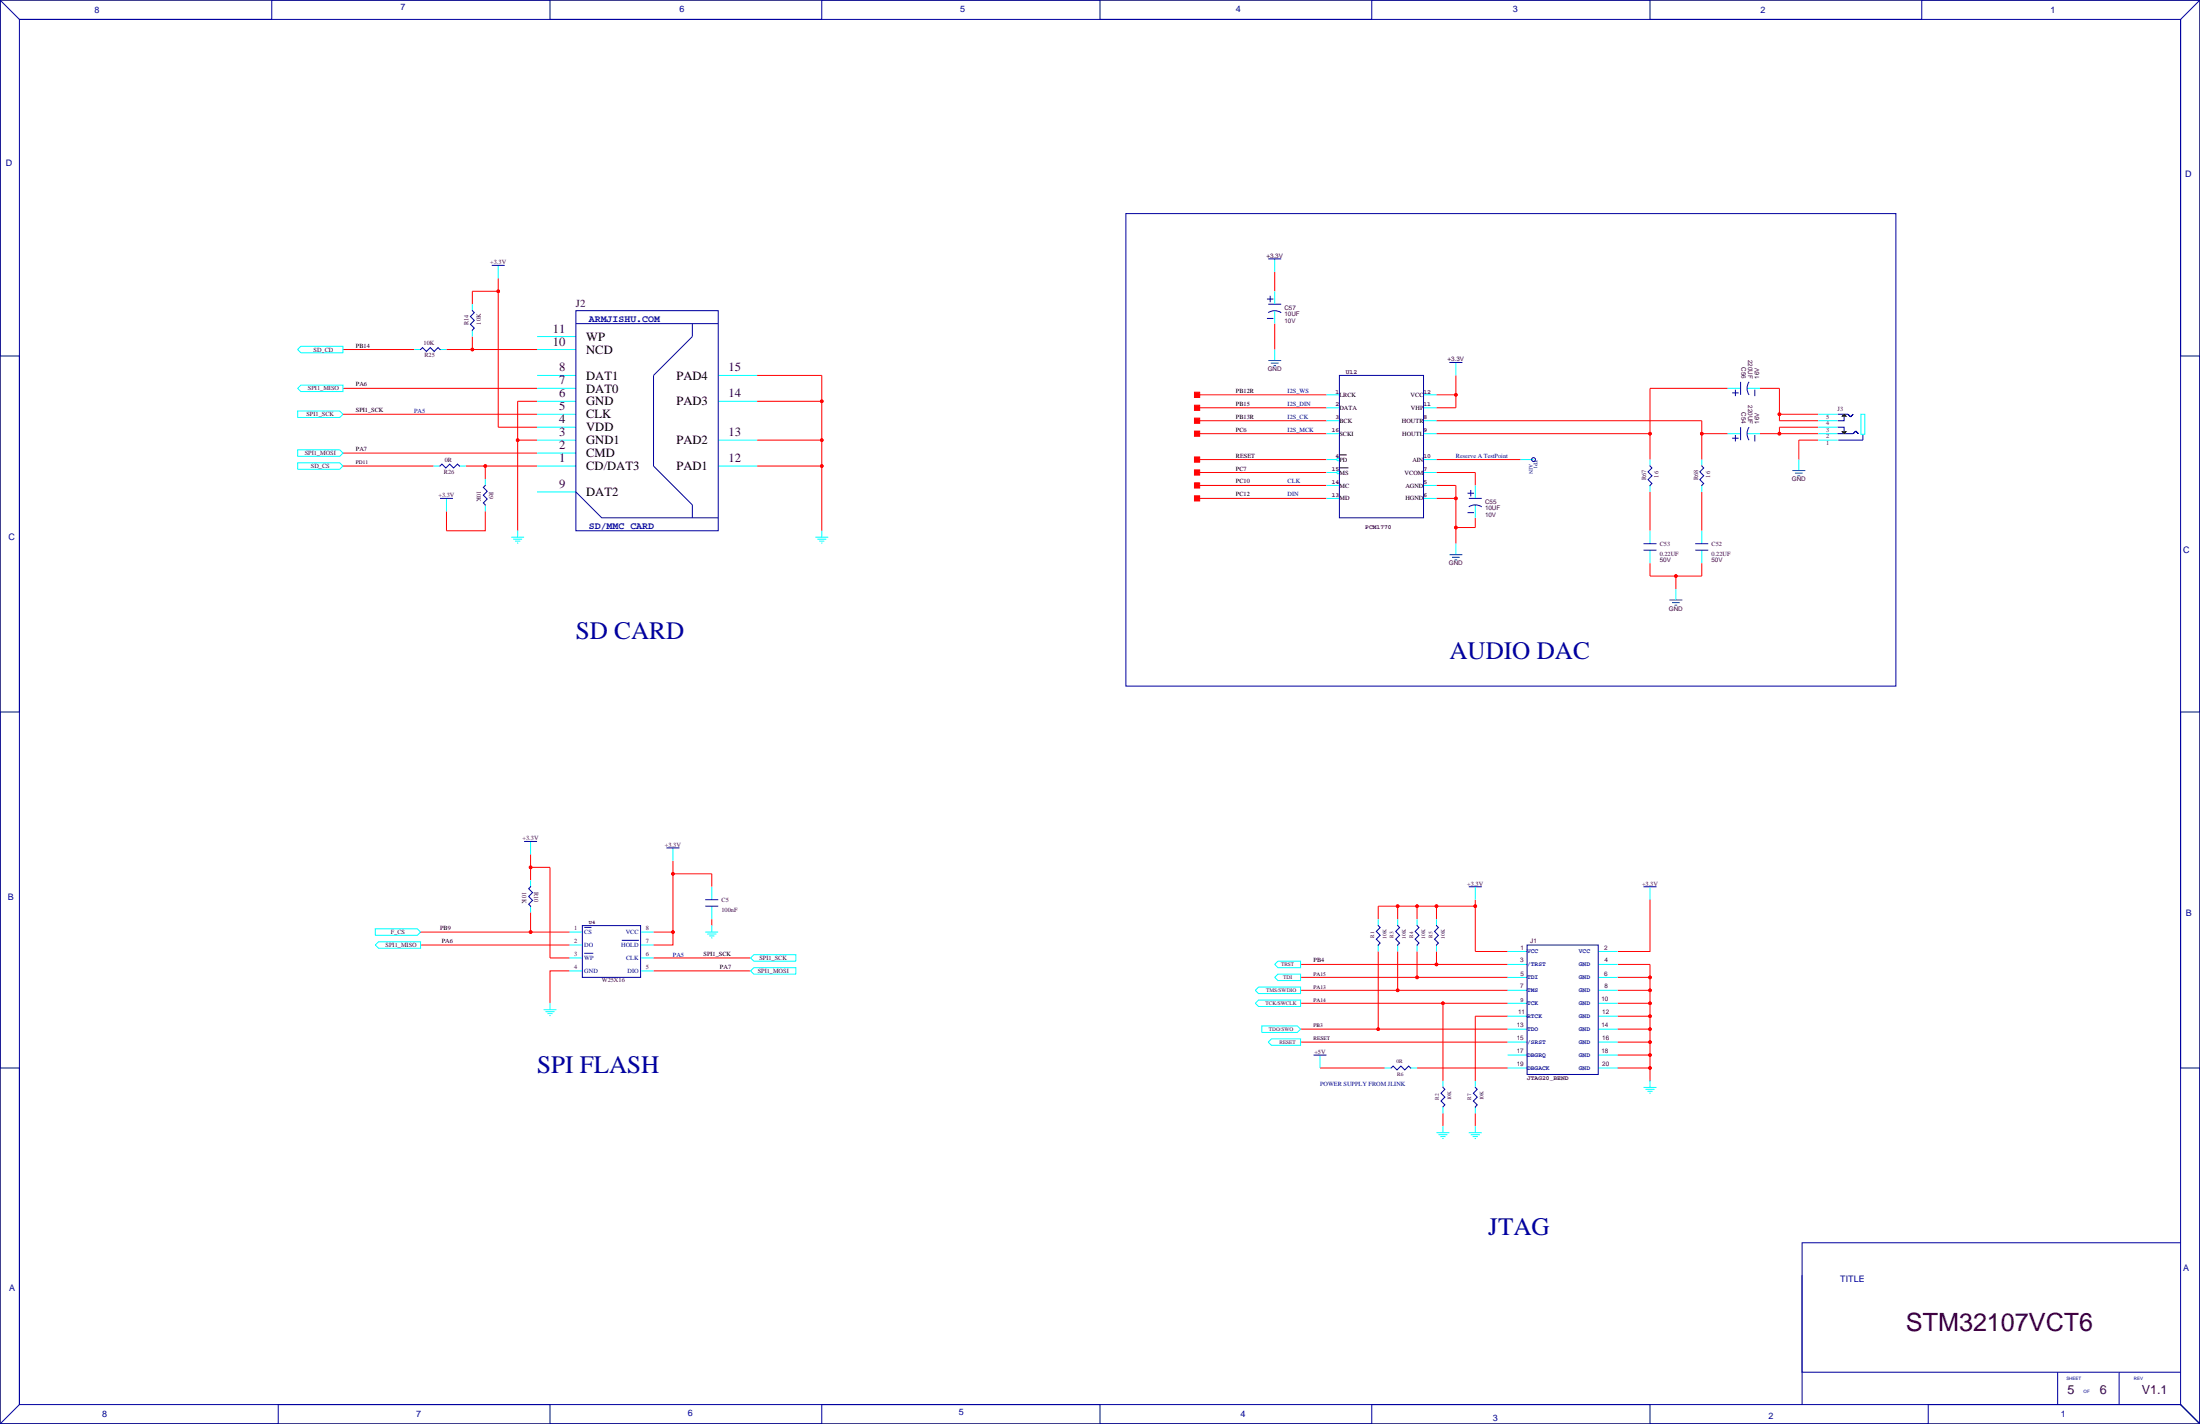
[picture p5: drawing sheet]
<svg xmlns="http://www.w3.org/2000/svg" width="864mm" height="559mm" viewBox="0 0 864 559" stroke-linecap="round" stroke-linejoin="round" font-family="sans-serif">
<path d="M0 0h863.6v558.8h-863.6zM525.8 178.5h2.8M525.8 183.6h3.5" fill="none" stroke="#000" stroke-width=".39"/>
<g fill="none" stroke="#f00" stroke-width=".39">
<path d="M195.6 114.3h-10.2v5.1M195.6 109.2v58.4h15.2M500.4 106.7v7.6M134.6 137.2h28M175.3 137.2h35.5M185.4 132.1v5.1M500.4 127v10.2M134.6 152.4h76.2M210.8 157.5h-7.6v50.8M297.2 147.3h25.4v61M297.2 157.5h25.4M469.9 154.9h50.8"/>
<path d="M563.9 154.9h7.6M571.5 147.3v12.7h-7.6M678.2 152.4h-30.5v27.9M690.9 152.4h7.6v12.7h15.2M134.6 162.6h76.2M134.6 177.8h76.2M203.2 172.7h7.6M297.2 172.7h25.4M469.9 170.2h50.8M469.9 160h50.8M469.9 165.1h50.8M563.9 170.2h83.8"/>
<path d="M563.9 165.1h104.1v15.2M668 170.2h10.2M690.9 170.2h22.8M698.5 162.6h15.2M713.7 172.7h-7.6v7.6M713.7 167.6h-15.2v2.6M134.6 182.9h35.6M182.9 182.9h7.6M210.8 182.9h-20.3v5.1M297.2 182.9h25.4M469.9 180.3h50.8M469.9 185.4h50.8"/>
<path d="M469.9 190.5h50.8M469.9 195.6h50.8M563.9 180.3h33M563.9 190.5h7.6v22.9M563.9 185.4h15.2v5.1M563.9 195.6h7.6M647.7 193v15.3M668 193v15.3M175.3 200.7v7.6h15.2v-7.6M579.1 203.2v3.8h-7.6M647.7 221v5.1h20.3v-5.1M657.9 226.1v5"/>
<path d="M208.3 335.3v10.1M264.2 337.8v28M208.3 340.4h7.6v35.5h7.6M208.3 358.1v7.7M264.2 342.9h15.2v5.1M548.6 355.6v5.1M556.3 355.6v5.1M563.9 355.6v5.1M579.1 353.1v20.3h12.7M579.1 355.6h-38.1v5.1M647.7 353.1v20.3h-12.7M165.1 365.8h58.4"/>
<path d="M165.1 370.8h58.4M256.5 365.8h7.7M256.5 375.9h38.1M264.2 365.8v5h-7.7M279.4 360.7v2.5M510.5 378.5h81.3M541 373.4v30.5M548.6 373.4v15.2M556.3 373.4v10.1M563.9 373.4v5.1M635 378.5h12.7v45.7M223.5 381h-7.6v12.7"/>
<path d="M256.5 381h38.1M510.5 393.7h81.3M510.5 388.6h81.3M510.5 383.5h81.3M566.4 393.7v30.5M591.8 398.8h-12.7v25.4M635 398.8h12.7M635 393.7h12.7M635 388.6h12.7M635 383.5h12.7M510.5 408.9h81.3M510.5 403.9h81.3"/>
<path d="M518.2 419.1h25.4M556.3 419.1h35.5M635 419.1h12.7M635 414h12.7M635 408.9h12.7M635 403.9h12.7M566.4 436.9v5.1M579.1 436.9v5.1"/>
<circle cx="195.6" cy="114.3" r=".51"/>
<circle cx="185.4" cy="137.2" r=".51"/>
<circle cx="322.6" cy="157.5" r=".51"/>
<circle cx="571.5" cy="154.9" r=".51"/>
<circle cx="203.2" cy="172.7" r=".51"/>
<circle cx="322.6" cy="172.7" r=".51"/>
<circle cx="647.7" cy="170.2" r=".51"/>
<circle cx="668" cy="170.2" r=".51"/>
<circle cx="698.5" cy="170.2" r=".51"/>
<circle cx="698.5" cy="162.6" r=".51"/>
<circle cx="190.5" cy="182.9" r=".51"/>
<circle cx="322.6" cy="182.9" r=".51"/>
<circle cx="571.5" cy="195.6" r=".51"/>
<circle cx="571.5" cy="207" r=".51"/>
<circle cx="657.9" cy="226.1" r=".51"/>
<circle cx="208.3" cy="340.4" r=".51"/>
<circle cx="264.2" cy="342.9" r=".51"/>
<circle cx="548.6" cy="355.6" r=".51"/>
<circle cx="556.3" cy="355.6" r=".51"/>
<circle cx="563.9" cy="355.6" r=".51"/>
<circle cx="579.1" cy="355.6" r=".51"/>
<circle cx="208.3" cy="365.8" r=".51"/>
<circle cx="264.2" cy="365.8" r=".51"/>
<circle cx="563.9" cy="378.5" r=".51"/>
<circle cx="548.6" cy="388.6" r=".51"/>
<circle cx="556.3" cy="383.5" r=".51"/>
<circle cx="566.4" cy="393.7" r=".51"/>
<circle cx="647.7" cy="383.5" r=".51"/>
<circle cx="647.7" cy="388.6" r=".51"/>
<circle cx="647.7" cy="393.7" r=".51"/>
<circle cx="647.7" cy="398.8" r=".51"/>
<circle cx="541" cy="403.9" r=".51"/>
<circle cx="647.7" cy="414" r=".51"/>
<circle cx="647.7" cy="403.9" r=".51"/>
<circle cx="647.7" cy="419.1" r=".51"/>
<circle cx="647.7" cy="408.9" r=".51"/>
</g>
<g fill="#f00" stroke="#f00" stroke-width=".39">
<path d="M468.9 169.2h2v2h-2z" fill-rule="evenodd"/>
<path d="M468.9 179.3h2v2.1h-2z" fill-rule="evenodd"/>
<path d="M468.9 159h2v2h-2z" fill-rule="evenodd"/>
<path d="M468.9 189.5h2v2h-2z" fill-rule="evenodd"/>
<path d="M468.9 184.4h2v2h-2z" fill-rule="evenodd"/>
<path d="M468.9 153.9h2v2.1h-2z" fill-rule="evenodd"/>
<path d="M468.9 164.1h2v2h-2z" fill-rule="evenodd"/>
<path d="M468.9 194.6h2v2h-2z" fill-rule="evenodd"/>
<circle cx="698.5" cy="170.2" r=".51"/>
<circle cx="657.9" cy="226.1" r=".51"/>
<circle cx="571.5" cy="154.9" r=".51"/>
<circle cx="571.5" cy="207" r=".51"/>
<circle cx="571.5" cy="195.6" r=".51"/>
<circle cx="698.5" cy="162.6" r=".51"/>
<circle cx="668" cy="170.2" r=".51"/>
<circle cx="647.7" cy="170.2" r=".51"/>
<circle cx="647.7" cy="383.5" r=".51"/>
<circle cx="647.7" cy="388.6" r=".51"/>
<circle cx="647.7" cy="393.7" r=".51"/>
<circle cx="647.7" cy="398.8" r=".51"/>
<circle cx="647.7" cy="403.9" r=".51"/>
<circle cx="647.7" cy="408.9" r=".51"/>
<circle cx="647.7" cy="414" r=".51"/>
<circle cx="647.7" cy="419.1" r=".51"/>
<circle cx="548.6" cy="388.6" r=".51"/>
<circle cx="556.3" cy="383.5" r=".51"/>
<circle cx="563.9" cy="378.5" r=".51"/>
<circle cx="579.1" cy="355.6" r=".51"/>
<circle cx="563.9" cy="355.6" r=".51"/>
<circle cx="556.3" cy="355.6" r=".51"/>
<circle cx="548.6" cy="355.6" r=".51"/>
<circle cx="566.4" cy="393.7" r=".51"/>
<circle cx="541" cy="403.9" r=".51"/>
<circle cx="264.2" cy="342.9" r=".51"/>
<circle cx="264.2" cy="365.8" r=".51"/>
<circle cx="208.3" cy="340.4" r=".51"/>
<circle cx="322.6" cy="182.9" r=".51"/>
<circle cx="322.6" cy="172.7" r=".51"/>
<circle cx="322.6" cy="157.5" r=".51"/>
<circle cx="203.2" cy="172.7" r=".51"/>
<circle cx="190.5" cy="182.9" r=".51"/>
<circle cx="185.4" cy="137.2" r=".51"/>
<circle cx="195.6" cy="114.3" r=".51"/>
<circle cx="208.3" cy="365.8" r=".51"/>
</g>
<g fill="none" stroke="#0ff" stroke-width=".39">
<path d="M185.4 119.4v2.3M195.6 104.1v5.1M500.4 101.6v5.1M500.4 114.3v5.1M116.8 137.2l1.3-1.3h16.5v2.5h-16.5zM134.6 137.2h.1M162.6 137.2h2.2M172.7 137.2h2.6M185.4 129.5v2.6M210.8 137.2h15.3M210.8 132.1h15.3M500.4 121.9v5.1"/>
<path d="M500.4 137.2v4.3M116.8 152.4l1.3-1.3h16.5v2.6h-16.5zM134.6 152.4h.1M210.8 152.4h15.3M210.8 147.3h15.3M210.8 157.5h15.3M281.9 147.3h15.3M281.9 157.5h15.3M520.7 154.9h5.1M558.8 154.9h5.1M571.5 142.2v5.1M678.2 152.4h5.1"/>
<path d="M685.8 152.4h5.1M116.8 176.5h16.6l1.2 1.3-1.2 1.3h-16.6zM116.8 161.3h16.6l1.2 1.3-1.2 1.2h-16.6zM210.8 172.7h15.3M210.8 167.6h15.3M210.8 162.6h15.3M210.8 177.8h15.3M281.9 172.7h15.3M520.7 165.1h5.1M520.7 160h5.1M520.7 170.2h5.1M558.8 165.1h5.1"/>
<path d="M558.8 160h5.1M558.8 170.2h5.1M678.2 170.2h5.1M685.8 170.2h5.1M713.7 165.1h7.7M713.7 170.2h7.7M713.7 172.7h7.7M713.7 167.6h7.7M713.7 162.6h7.7M730.5 162.6h1.5v7.8h-1.5zM116.8 181.6h16.6l1.2 1.3-1.2 1.2h-16.6zM134.6 182.9h.1"/>
<path d="M170.2 182.9h2.3M175.3 195.6v5.1M180.3 182.9h2.6M190.5 188v2.5M190.5 198.4v2.3M210.8 182.9h15.3M210.8 193h15.3M281.9 182.9h15.3M520.7 190.5h5.1M520.7 180.3h4.1M520.7 195.6h5.1M520.7 185.4h4.1"/>
<path d="M558.8 190.5h5.1M558.8 180.3h5.1M558.8 195.6h5.1M558.8 185.4h5.1M579.1 190.5v5.1M579.1 198.1v5.1M596.9 180.3h5.1M647.7 180.3v2.3M647.7 190.5v2.5M668 180.3v2.3M668 190.5v2.5M706.1 180.3v4.4"/>
<path d="M200.7 210.8h5M201.4 211.6h3.6M202.2 212.3h2M202.9 213.1h.6M203.2 208.3v2.5M320 210.8h5.1M320.8 211.6h3.6M321.6 212.3h2M322.3 213.1h.5M322.6 208.3h.1M322.6 208.3v2.5M571.5 213.4v4.3"/>
<path d="M647.7 208.3v5.1M647.7 215.9v5.1M668 208.3v5.1M668 215.9v5.1M657.9 231.1v4.4M208.3 330.2v5.1M264.2 332.7v5.1M208.3 345.4v2.6M208.3 355.9v2.2M279.4 348v5.1M279.4 355.6v5.1M579.1 348v5.1"/>
<path d="M647.7 348v5.1M147.3 364.5h16.5l1.3 1.3-1.3 1.2h-16.5zM147.3 370.8l1.3-1.2h16.5v2.5h-16.5zM165.1 370.8h.1M223.5 365.8h5.1M223.5 375.9h5.1M223.5 370.8h5.1M251.5 365.8h5M251.5 375.9h5M251.5 370.8h5M276.9 365.8h5M277.6 366.5h3.6"/>
<path d="M278.4 367.3h2M279.1 368h.6M279.4 363.2h.1M279.4 363.2v2.6M294.6 375.9l1.3-1.2h16.5v2.5h-16.5zM500.4 378.5l1.3-1.3h8.8v2.5h-8.8zM541 360.7v2.3M541 370.8v2.6M548.6 360.7v2.3M548.6 370.8v2.6M556.3 360.7v2.3M556.3 370.8v2.6"/>
<path d="M563.9 360.7v2.3M563.9 370.8v2.6M591.8 373.4h7.6M591.8 378.5h7.6M627.4 373.4h7.6M627.4 378.5h7.6M213.4 396.2h5M214.1 397h3.6M214.9 397.8h2M215.6 398.5h.6M215.9 393.7v2.5M223.5 381h5.1"/>
<path d="M251.5 381h5M294.6 381h.1M294.6 381l1.3-1.3h16.5v2.6h-16.5zM492.8 388.6l1.2-1.2h16.5v2.5h-16.5zM492.8 393.7l1.2-1.3h16.5v2.6h-16.5zM500.4 383.5l1.3-1.2h8.8v2.5h-8.8zM510.5 383.5h.1M510.5 388.6h.1M591.8 393.7h7.6M591.8 398.8h7.6M591.8 383.5h7.6M591.8 388.6h7.6"/>
<path d="M627.4 393.7h7.6M627.4 398.8h7.6M627.4 383.5h7.6M627.4 388.6h7.6M495.3 402.6h14l1.2 1.3-1.2 1.2h-14zM497.8 408.9l1.3-1.2h11.4v2.5h-11.4zM510.5 408.9h.1M518.2 414v5.1M543.6 419.1h2.2M553.7 419.1h2.6M591.8 403.9h7.6M591.8 408.9h7.6"/>
<path d="M591.8 414h7.6M591.8 419.1h7.6M627.4 403.9h7.6M627.4 408.9h7.6M627.4 414h7.6M627.4 419.1h7.6M566.4 424.2v2.3M566.4 434.3v2.6M579.1 424.2v2.3M579.1 434.3v2.6M645.2 426.7h5M645.9 427.5h3.6"/>
<path d="M646.7 428.2h2M647.4 429h.6M647.7 424.2h.1M647.7 424.2v2.5M563.9 444.5h5.1M564.6 445.3h3.6M565.4 446h2M566.2 446.8h.5M566.4 442h.1M566.4 442v2.5M576.6 444.5h5.1M577.3 445.3h3.6"/>
<path d="M578.1 446h2M578.9 446.8h.5M579.1 442v2.5"/>
<circle cx="134.6" cy="177.8" r="0"/>
<circle cx="134.6" cy="162.6" r="0"/>
<circle cx="525.3" cy="180.3" r=".51"/>
<circle cx="525.3" cy="185.4" r=".51"/>
<circle cx="203.2" cy="208.3" r="0"/>
<circle cx="165.1" cy="365.8" r="0"/>
<circle cx="294.6" cy="375.9" r="0"/>
<circle cx="510.5" cy="378.5" r="0"/>
<circle cx="215.9" cy="393.7" r="0"/>
<circle cx="510.5" cy="393.7" r="0"/>
<circle cx="510.5" cy="403.9" r="0"/>
<circle cx="579.1" cy="442" r="0"/>
</g>
<g fill="none" stroke="#0000a0" stroke-width=".39">
<path d="M0 0h863.6v558.8h-863.6zM7.6 7.6h848.4v543.6h-848.4zM442 83.8h302.2v185.4h-302.2zM193 104.1h5.1M497.3 117.3h2.6M497.8 119.4h5.1M497.8 101.6h5.1M498.6 116.1v2.5M164.8 137.2l1.1-.8 1.5 1.5 1.5-1.5 1.5 1.5 1.6-1.5 1 .8M185.4 121.7l.8 1-1.5 1.5 1.5 1.5-1.5 1.6 1.5 1.5-.8 1M226.1 121.9h55.8v86.4h-55.8zM226.1 127h55.8"/>
<path d="M271.8 127v5.1l-15.3 15.2v35.6l15.3 15.2v5.1M497.3 125h2.6M497.8 122.7a4.6 4.6 0 0 1 5.1 0M525.8 147.3h33v55.9h-33zM569 142.2h5M680 154.2h2.5M681.2 152.9v2.5M683.3 149.9v5M686.6 149.8a4.6 4.6 0 0 0 0 5.2M688.8 152.9v2.5M680 172h2.5M681.2 170.7v2.5"/>
<path d="M683.3 167.6v5.1M686.6 167.6a4.6 4.6 0 0 0 0 5.1M688.8 170.7v2.5M721.4 167.6h2.5v2.6M721.4 162.6h4M721.4 170.2h6.1M723.9 162.6v2.5h-2.5M725.4 162.6l1 1zM726.4 163.6l1.1-1zM728.5 169.2l-1 1zM728.5 169.2l1 1zM731.3 170.4v2.3h-9.7"/>
<path d="M172.5 182.9l1-.8 1.5 1.5 1.5-1.5 1.6 1.5 1.5-1.5 1 .8M172.7 195.6h5.1M190.5 190.2l-.8 1.1 1.6 1.5-1.6 1.5 1.6 1.5-1.6 1.6 .8 1M226.1 193l10.1 10.2h45.7M576.1 193.5h2.5M576.6 198.9a4.6 4.6 0 0 1 5.1 0M576.6 195.6h5.1M577.3 192.3v2.5M647.7 182.6l.8 1-1.6 1.6 1.6 1.5-1.6 1.5 1.6 1.5-.8 1.1M668 182.6l.8 1-1.5 1.6 1.5 1.5-1.5 1.5 1.5 1.5-.8 1.1M576.1 201.2h2.5M645.2 213.4h5"/>
<path d="M645.2 215.9h5M665.5 213.4h5.1M665.5 215.9h5.1M205.7 330.2h5.1M261.6 332.7h5.1M208.3 347.7l-.8 1 1.5 1.6-1.5 1.5 1.5 1.5-1.5 1.5 .8 1.1M276.9 353.1h5M276.9 355.6h5M576.6 348h5.1M645.2 348h5M228.6 363.2h22.9v20.3h-22.9zM229.4 363.9h2.8"/>
<path d="M229.4 374.1h3.5M244.1 369h6.7M541 363l.8 1-1.5 1.5 1.5 1.5-1.5 1.6 1.5 1.5-.8 1M548.6 363l.8 1-1.5 1.5 1.5 1.5-1.5 1.6 1.5 1.5-.8 1M556.3 363l.7 1-1.5 1.5 1.5 1.5-1.5 1.6 1.5 1.5-.7 1M563.9 363l.7 1-1.5 1.5 1.5 1.5-1.5 1.6 1.5 1.5-.7 1M599.4 370.8h28v50.8h-28zM515.6 414h5.1M545.8 419.1l1.1-.8 1.5 1.6 1.5-1.6 1.5 1.6 1.6-1.6 1 .8M566.4 426.5l.8 1-1.5 1.5 1.5 1.5-1.5 1.6 1.5 1.5-.8 1M579.1 426.5l.8 1-1.5 1.5 1.5 1.5-1.5 1.6 1.5 1.5-.8 1M856 487.7h-148.6v50.8h148.6"/>
<path d="M707.4 500.4v50.8M807.7 538.5v12.7M831.8 538.5v12.7M856 551.2l7.6 7.6v-139.7h-7.6v-139.7h7.6v-139.7h-7.6v-132.1l7.6-7.6h-109.2v7.6h-106.7v-7.6h-109.2v7.6h-106.7v-7.6h-109.2v7.6h-106.7v-7.6h-109.2v7.6h-99.1l-7.6-7.6v139.7h7.6v139.7h-7.6v139.7h7.6v132.1l-7.6 7.6h109.2v-7.6h106.7v7.6h106.7v-7.6h109.2v7.6h106.7v-7.6h109.2v7.6h109.2v-7.6h99.1l7.6 7.6"/>
<circle cx="602" cy="180.3" r=".76"/>
</g>
<path d="M497.8 141.5h5.1M498.9 142.5h3M499.9 143.5h1M703.6 184.7h5.1M704.6 185.7h3M705.6 186.7h1M569 217.7h5M570 218.7h3M571 219.7h1M655.3 235.5h5.1M656.3 236.5h3.1M657.4 237.5h1" fill="none" stroke="#008080" stroke-width=".39"/>
<g fill="#008000" stroke="#008000" stroke-width=".39">
<path d="M723.1 169.4h1.6l-.8 .8z" fill-rule="evenodd"/>
<path d="M723.9 162.6l.8 .7h-1.6z" fill-rule="evenodd"/>
</g>
<g font-size="9.9" fill="#0000a0">
<text x="226.1" y="250.9">SD CARD</text>
<text x="569" y="258.5">AUDIO DAC</text>
<text x="210.8" y="421.1">SPI FLASH</text>
<text x="584.2" y="484.6">JTAG</text>
</g>
<text font-size="9.9" fill="#400040" x="748.2" y="522.4">STM32107VCT6</text>
<g font-size="4.9" fill="#400040">
<text x="217.1" y="130.5">11</text>
<text x="217.1" y="135.6">10</text>
<text x="219.5" y="145.8">8</text>
<text x="286" y="145.8">15</text>
<text x="219.5" y="150.9">7</text>
<text x="219.5" y="155.9">6</text>
<text x="286" y="155.9">14</text>
<text x="219.5" y="161">5</text>
<text x="219.5" y="166.1">4</text>
<text x="219.5" y="171.2">3</text>
<text x="286" y="171.2">13</text>
<text x="219.5" y="176.3">2</text>
<text x="219.5" y="181.3">1</text>
<text x="286" y="181.3">12</text>
<text x="219.5" y="191.5">9</text>
<text x="811.5" y="547.2">5</text>
<text x="824.2" y="547.2">6</text>
<text x="840.7" y="547.2">V1.1</text>
</g>
<g font-size="4.9">
<text x="230.1" y="133.7">WP</text>
<text x="230.1" y="138.8">NCD</text>
<text x="230.1" y="149">DAT1</text>
<text x="265.5" y="149">PAD4</text>
<text x="230.1" y="154">DAT0</text>
<text x="230.1" y="159.1">GND</text>
<text x="265.5" y="159.1">PAD3</text>
<text x="230.1" y="164.2">CLK</text>
<text x="230.1" y="169.3">VDD</text>
<text x="230.1" y="174.4">GND1</text>
<text x="230.1" y="179.4">CMD</text>
<text x="265.5" y="174.4">PAD2</text>
<text x="230.1" y="184.5">CD/DAT3</text>
<text x="265.5" y="184.5">PAD1</text>
<text x="230.1" y="194.7">DAT2</text>
</g>
<text font-size="4.2" fill="#400040" x="226.1" y="120.6">J2</text>
<g font-size="3.9" fill="#0000a0">
<text x="231.1" y="126.2">ARMJISHU.COM</text>
<text x="231.1" y="207.5">SD/MMC CARD</text>
</g>
<g font-size="3.5" fill="#0000a0">
<text x="37.1" y="5">8</text>
<text x="157.2" y="4">7</text>
<text x="266.7" y="4.8">6</text>
<text x="376.9" y="4.5">5</text>
<text x="485.1" y="4.5">4</text>
<text x="593.9" y="4.8">3</text>
<text x="691.1" y="5">2</text>
<text x="804.9" y="5">1</text>
<text x="2.3" y="65">D</text>
<text x="857.8" y="69.3">D</text>
<text x="3.3" y="212.1">C</text>
<text x="857" y="217.1">C</text>
<text x="3" y="353.3">B</text>
<text x="858" y="359.4">B</text>
<text x="722.4" y="502.9">TITLE</text>
<text x="857" y="498.6">A</text>
<text x="3.6" y="506.7">A</text>
<text x="40.1" y="556">8</text>
<text x="163.3" y="556.2">7</text>
<text x="270" y="555.7">6</text>
<text x="376.4" y="555.2">5</text>
<text x="486.9" y="556">4</text>
<text x="586" y="557.5">3</text>
<text x="694.2" y="556.7">2</text>
<text x="809" y="556">1</text>
</g>
<g font-size="2.5" fill="#400040">
<text x="497.1" y="101.2">+3.3V</text>
<text x="192.4" y="103.7">+3.3V</text>
<text x="504.2" y="121.5">C57</text>
<text x="504.2" y="124.1">10UF</text>
<text x="184" y="127.5" transform="rotate(-90 184 127.5)">R14</text>
<text x="188.8" y="127.3" transform="rotate(-90 188.8 127.3)">10K</text>
<text x="504.2" y="126.6">10V</text>
<text x="123.1" y="138">SD_CD</text>
<text x="166.3" y="135.4">10K</text>
<text x="166.6" y="140.3">R25</text>
<text x="568.2" y="141.9">+3.3V</text>
<text x="686.2" y="141.2" transform="rotate(90 686.2 141.2)">220UF</text>
<text x="497.6" y="145.7">GND</text>
<text x="528.3" y="146.8">U12</text>
<text x="683.6" y="144.1" transform="rotate(90 683.6 144.1)">C56</text>
<text x="690.5" y="148.6" transform="rotate(-90 690.5 148.6)">16V</text>
<text x="120.9" y="153.2">SPI1_MISO</text>
<text x="524.3" y="154.4">1</text>
<text x="558.8" y="154.4">12</text>
<text x="524.3" y="159.5">2</text>
<text x="558.8" y="159.5">11</text>
<text x="683.6" y="161.8" transform="rotate(90 683.6 161.8)">C54</text>
<text x="686.2" y="159" transform="rotate(90 686.2 159)">220UF</text>
<text x="721.4" y="161.3">J3</text>
<text x="120.3" y="163.4">SPI1_SCK</text>
<text x="524.3" y="164.6">3</text>
<text x="558.8" y="164.6">8</text>
<text x="690.5" y="166.4" transform="rotate(-90 690.5 166.4)">16V</text>
<text x="716.8" y="166.8">4</text>
<text x="716.8" y="164.3">5</text>
<text x="522.8" y="169.7">16</text>
<text x="558.8" y="169.7">9</text>
<text x="716.8" y="171.9">2</text>
<text x="716.8" y="169.3">3</text>
<text x="119.6" y="178.6">SPI1_MOSI</text>
<text x="524.3" y="179.8">4</text>
<text x="558.8" y="179.8">10</text>
<text x="716.8" y="174.4">1</text>
<text x="122" y="183.7">SD_CS</text>
<text x="174.2" y="186">R26</text>
<text x="174.6" y="181.2">0R</text>
<text x="522.8" y="184.9">15</text>
<text x="558.8" y="184.9">7</text>
<text x="522.8" y="190">14</text>
<text x="558.8" y="190">5</text>
<text x="646.2" y="188.5" transform="rotate(-90 646.2 188.5)">R67</text>
<text x="651.1" y="187.4" transform="rotate(-90 651.1 187.4)">16</text>
<text x="666.6" y="188.5" transform="rotate(-90 666.6 188.5)">R68</text>
<text x="671.4" y="187.4" transform="rotate(-90 671.4 187.4)">16</text>
<text x="703.4" y="188.8">GND</text>
<text x="172.1" y="195.1">+3.3V</text>
<text x="187.1" y="192.7" transform="rotate(90 187.1 192.7)">10K</text>
<text x="192" y="193.1" transform="rotate(90 192 193.1)">R9</text>
<text x="522.8" y="195.1">13</text>
<text x="558.8" y="195.1">6</text>
<text x="582.9" y="197.7">C55</text>
<text x="582.9" y="202.8">10V</text>
<text x="582.9" y="200.3">10UF</text>
<text x="535.9" y="207.8">PCM1770</text>
<text x="651.5" y="214.2">C53</text>
<text x="671.8" y="214.2">C52</text>
<text x="568.8" y="221.9">GND</text>
<text x="651.5" y="220.6">50V</text>
<text x="651.5" y="218">0.22UF</text>
<text x="671.8" y="218">0.22UF</text>
<text x="671.8" y="220.6">50V</text>
<text x="655.1" y="239.6">GND</text>
<text x="205.1" y="329.7">+3.3V</text>
<text x="261" y="332.3">+3.3V</text>
<text x="576" y="347.5">+3.3V</text>
<text x="644.6" y="347.5">+3.3V</text>
<text x="204.9" y="350.2" transform="rotate(90 204.9 350.2)">10K</text>
<text x="209.7" y="350" transform="rotate(90 209.7 350)">R10</text>
<text x="283.2" y="353.9">C5</text>
<text x="283.2" y="357.7">100nF</text>
<text x="225.3" y="365">1</text>
<text x="253.5" y="365">8</text>
<text x="151.4" y="371.7">SPI1_MISO</text>
<text x="153.4" y="366.6">F_CS</text>
<text x="225.3" y="370.1">2</text>
<text x="253.5" y="370.1">7</text>
<text x="600.7" y="370.1">J1</text>
<text x="225.3" y="375.1">3</text>
<text x="253.5" y="375.1">6</text>
<text x="298.1" y="376.7">SPI1_SCK</text>
<text x="596.8" y="377.7">3</text>
<text x="596.9" y="372.6">1</text>
<text x="629.7" y="372.6">2</text>
<text x="629.8" y="377.7">4</text>
<text x="225.3" y="380.2">4</text>
<text x="253.5" y="380.2">5</text>
<text x="297.4" y="381.8">SPI1_MOSI</text>
<text x="596.9" y="382.8">5</text>
<text x="629.7" y="382.8">6</text>
<text x="236.2" y="385.3">W25X16</text>
<text x="596.8" y="387.9">7</text>
<text x="629.8" y="387.9">8</text>
<text x="628.7" y="393">10</text>
<text x="595.9" y="398">11</text>
<text x="629" y="398">12</text>
<text x="595.4" y="403.1">13</text>
<text x="628.7" y="403.1">14</text>
<text x="516" y="413.6">+5V</text>
<text x="595.4" y="413.3">17</text>
<text x="595.4" y="408.2">15</text>
<text x="628.7" y="413.3">18</text>
<text x="629" y="408.2">16</text>
<text x="595.4" y="418.3">19</text>
<text x="629" y="418.3">20</text>
<text x="599.4" y="423.7">JTAG20_BEND</text>
</g>
<g font-size="2.5">
<text x="139.7" y="136.4">PB14</text>
<text x="139.7" y="151.6">PA6</text>
<text x="485.1" y="154.2">PB12R</text>
<text x="525.8" y="155.8">LRCK</text>
<text x="553.7" y="155.8">VCC</text>
<text x="139.7" y="161.8">SPI1_SCK</text>
<text x="485.1" y="159.2">PB15</text>
<text x="525.8" y="160.8">DATA</text>
<text x="553.9" y="160.8">VHP</text>
<text x="485.1" y="164.3">PB13R</text>
<text x="525.8" y="165.9">BCK</text>
<text x="550.3" y="165.9">HOUTR</text>
<text x="485.1" y="169.4">PC6</text>
<text x="525.8" y="171">SCKI</text>
<text x="550.4" y="171">HOUTL</text>
<text x="139.7" y="177">PA7</text>
<text x="485.1" y="179.6">RESET</text>
<text x="485.1" y="184.6">PC7</text>
<text x="525.8" y="181.2">PD</text>
<text x="554.4" y="181.2">AIN</text>
<text x="485.1" y="189.7">PC10</text>
<text x="525.8" y="191.3">MC</text>
<text x="525.8" y="186.2">MS</text>
<text x="551.4" y="186.2">VCOM</text>
<text x="551.7" y="191.3">AGND</text>
<text x="485.1" y="194.8">PC12</text>
<text x="525.8" y="196.4">MD</text>
<text x="551.7" y="196.4">HGND</text>
<text x="172.7" y="365">PB9</text>
<text x="173.4" y="370.1">PA6</text>
<text x="276.2" y="375.1">SPI1_SCK</text>
<text x="515.6" y="377.7">PB4</text>
<text x="282.6" y="380.2">PA7</text>
</g>
<g font-size="2.5" fill="#0000a0">
<text x="505.5" y="154.2">I2S_WS</text>
<text x="505.5" y="159.2">I2S_DIN</text>
<text x="162.6" y="162.1">PA5</text>
<text x="505.5" y="164.3">I2S_CK</text>
<text x="505.5" y="169.4">I2S_MCK</text>
<text x="571.5" y="179.6">Reserve A TestPoint</text>
<text x="505.5" y="189.7">CLK</text>
<text x="505.5" y="194.8">DIN</text>
<text x="229.4" y="366.6">CS</text>
<text x="229.4" y="371.7">DO</text>
<text x="243.8" y="371.7">HOLD</text>
<text x="245.6" y="366.6">VCC</text>
<text x="229.4" y="376.7">WP</text>
<text x="245.8" y="376.7">CLK</text>
<text x="264.2" y="375.5">PA5</text>
<text x="599.4" y="374.1">VCC</text>
<text x="619.8" y="374.1">VCC</text>
<text x="229.4" y="381.8">GND</text>
<text x="246.3" y="381.8">DIO</text>
<text x="599.4" y="379.2">/TRST</text>
<text x="619.8" y="379.2">GND</text>
<text x="599.4" y="384.3">TDI</text>
<text x="599.4" y="389.4">TMS</text>
<text x="619.8" y="389.4">GND</text>
<text x="619.8" y="384.3">GND</text>
<text x="599.4" y="394.5">TCK</text>
<text x="619.8" y="394.5">GND</text>
<text x="599.4" y="399.5">RTCK</text>
<text x="619.8" y="399.5">GND</text>
<text x="599.4" y="404.6">TDO</text>
<text x="619.8" y="404.6">GND</text>
<text x="599.4" y="409.7">/SRST</text>
<text x="619.8" y="409.7">GND</text>
<text x="599.4" y="414.8">DBGRQ</text>
<text x="599.4" y="419.9">DBGACK</text>
<text x="619.8" y="419.9">GND</text>
<text x="619.8" y="414.8">GND</text>
<text x="518.2" y="426.3">POWER SUPPLY FROM JLINK</text>
</g>
<g font-size="2.1">
<text x="139.7" y="182.2">PD11</text>
<text x="515.6" y="382.9">PA15</text>
<text x="515.6" y="388">PA13</text>
<text x="515.6" y="393">PA14</text>
<text x="515.6" y="403.2">PB3</text>
<text x="515.6" y="408.3">RESET</text>
</g>
<g font-size="2.1" fill="#000080">
<text x="600.3" y="182.1" transform="rotate(90 600.3 182.1)">AIN</text>
<text x="602" y="180.3" transform="rotate(90 602 180.3)">TP1</text>
</g>
<g font-size="2.1" fill="#400040">
<text x="231.1" y="362.8">U4</text>
<text x="539.4" y="368" transform="rotate(-90 539.4 368)">R1</text>
<text x="544.3" y="368.3" transform="rotate(-90 544.3 368.3)">10K</text>
<text x="547.1" y="368" transform="rotate(-90 547.1 368)">R3</text>
<text x="551.9" y="368.3" transform="rotate(-90 551.9 368.3)">10K</text>
<text x="554.7" y="368" transform="rotate(-90 554.7 368)">R4</text>
<text x="559.5" y="368.3" transform="rotate(-90 559.5 368.3)">10K</text>
<text x="562.3" y="368" transform="rotate(-90 562.3 368)">R5</text>
<text x="567.1" y="368.3" transform="rotate(-90 567.1 368.3)">10K</text>
<text x="502.9" y="379.2">TRST</text>
<text x="497" y="389.3">TMS/SWDIO</text>
<text x="503.7" y="384.2">TDI</text>
<text x="496.8" y="394.4">TCK/SWCLK</text>
<text x="596.9" y="393.1">9</text>
<text x="498.1" y="404.6">TDO/SWO</text>
<text x="502.2" y="409.6">RESET</text>
<text x="548.2" y="417.3">0R</text>
<text x="548.4" y="422.1">R6</text>
<text x="564.8" y="431.5" transform="rotate(-90 564.8 431.5)">R2</text>
<text x="569.7" y="431.8" transform="rotate(-90 569.7 431.8)">10K</text>
<text x="577.5" y="431.5" transform="rotate(-90 577.5 431.5)">R7</text>
<text x="582.4" y="431.8" transform="rotate(-90 582.4 431.8)">10K</text>
</g>
<g font-size="1.8" fill="#0000a0">
<text x="811.1" y="541.7">SHEET</text>
<text x="837.7" y="541.7">REV</text>
<text x="817.9" y="546.7">OF</text>
</g>
</svg>
